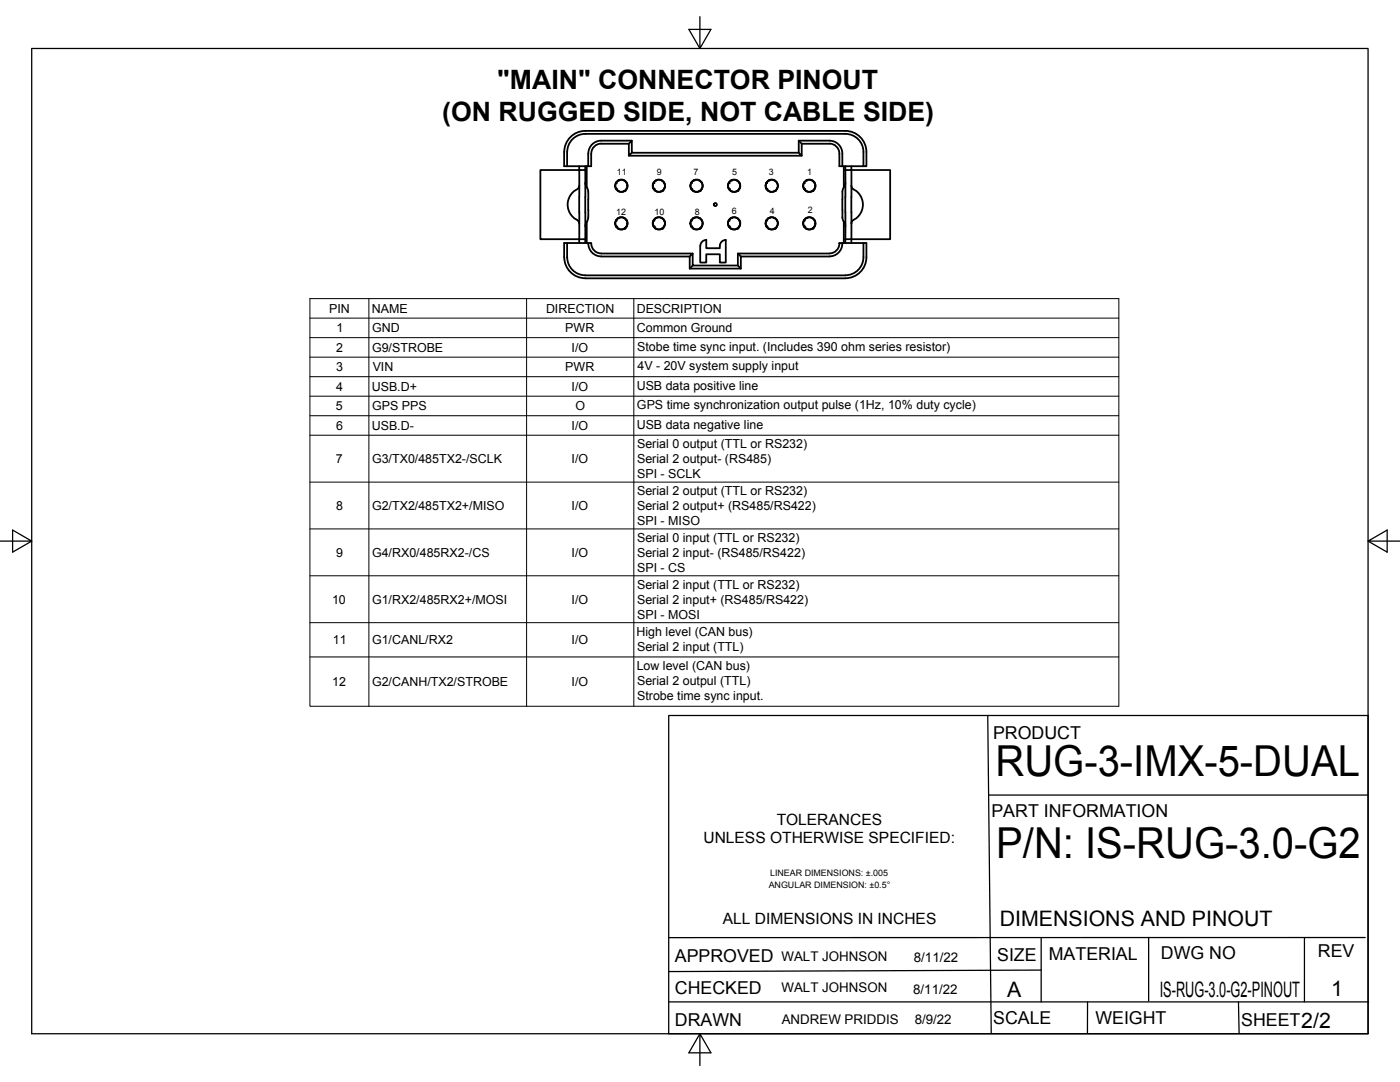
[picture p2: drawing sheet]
<svg xmlns="http://www.w3.org/2000/svg" width="279mm" height="216mm" viewBox="0 0 279 216" stroke-linecap="round" stroke-linejoin="round" font-family="sans-serif">
<!-- layer: Visible -->
<g fill="none" stroke="#000" stroke-width=".36">
<path d="M113.2 30.3v2.9h4.2v-2.6a2.61 2.61 0 0 1 2.6-2.5h6.1v2.4h33.3v-2.4h6.1a2.57 2.57 0 0 1 2.6 2.5v2.6M113.2 33.2h-.6a7.7 7.7 0 0 1 .6-5 4.2 4.2 0 0 1 3.6-2.1h51.9a4.2 4.2 0 0 1 4.2 4.2v2.9h-.6M113.2 30.3a3.6 3.6 0 0 1 3.6-3.6h51.9a3.6 3.6 0 0 1 3.6 3.6v2.9h-4.2M115.6 33.9h-7.8v13.8h7.8M115.6 37l-.2 .5-.8 .6-.7 .8-.4 .8-.2 .9 .1 1 .3 .9 .9 1 .7 .5 .3 .6M115.6 33.9h1.2M115.6 33.2v.7M115.6 33.9v13.8M116.8 36.5l.3 .9M116.8 33.2v.7M116.8 33.9v13.8M117.1 33.2v4.2"/>
<path d="M117.1 37.4l.3 .9v3.6M120 28.7a1.98 1.98 0 0 0-2 1.9v2.6h-.6M122.9 36.6h.1M122.9 37.5h.1M122.9 37.6l.1 .2M123 36.4l-.1 .1M123.3 38.1h.1M123.4 36l-.1 .1M123.5 38.2h.1M123.5 35.9v.1M124.4 38.2h.1M124.5 35.9l-.1 .1"/>
<path d="M124.5 36l.2 .1M124.7 38.1h-.2M125 36.4l.1 .1M125.1 37.6l-.1 .2M125.1 37.5h.1M125.1 36.6h.1M125.5 28.7v2.4l.6-.6M126.1 28.1l-.6 .6h-5.5M130.4 36.6h.1M130.4 37.5h.1M130.4 37.6l.1 .2M130.5 36.4l-.1 .1"/>
<path d="M130.8 38.1h.2M131 36l-.2 .1M131 38.2h.1M131 35.9l.1 .1M131.9 38.2h.1M132 35.9l-.1 .1M132 36l.2 .1M132.2 38.1h-.2M132.5 36.4l.1 .1M132.6 37.6l-.1 .2M132.6 37.5h.1M132.6 36.6h.1"/>
<path d="M137.9 36.6h.1M137.9 37.5h.1M137.9 37.6l.1 .2M138 36.4l-.1 .1M138.3 38.1h.2M138.5 36l-.2 .1M138.5 38.2h.1M138.5 35.9l.1 .1M139.4 38.2h.1M139.5 35.9l-.1 .1M139.6 36l.1 .1M139.7 38.1h-.1"/>
<path d="M140 36.4l.1 .1M140.1 37.6l-.1 .2M140.1 36.6h.1M140.1 37.5h.1M145.4 37.5h.1M145.4 36.6h.1M145.4 37.6l.1 .2M145.5 36.4l-.1 .1M145.8 38.1h.1M145.9 36l-.1 .1M146 38.2h.1M146 35.9l.1 .1"/>
<path d="M146.9 38.2h.1M147 35.9l-.1 .1M147 36l.2 .1M147.2 38.1h-.2M147.5 36.4l.1 .1M147.6 37.6l-.1 .2M147.6 37.5h.1M147.6 36.6h.1M152.9 36.6h.1M152.9 37.5h.1M152.9 37.6l.1 .2M153 36.4l-.1 .1"/>
<path d="M153.3 38.1h.2M153.5 36l-.2 .1M153.5 38.2h.1M153.5 35.9l.1 .1M154.4 38.2h.1M154.5 35.9l-.1 .1M154.5 36l.2 .1M154.7 38.1h-.2M155 36.4l.1 .1M155.1 37.6l-.1 .2M155.1 37.5h.1M155.1 36.6h.1"/>
<path d="M159.4 30.5l.6 .6h-34.5M159.4 28.1l.6 .6v2.4M160 28.7h5.5M160.4 36.6h.1M160.4 37.5h.1M160.4 37.6l.1 .2M160.5 36.4l-.1 .1M160.8 38.1h.2M161 36l-.2 .1M161 35.9l.1 .1M161 38.2h.1M161.9 38.2h.1"/>
<path d="M162 35.9l-.1 .1M162.1 36l.1 .1M162.2 38.1h-.1M162.5 36.4l.1 .1M162.6 37.6l-.1 .2M162.6 37.5h.1M162.6 36.6h.1M165.5 28.7a1.98 1.98 0 0 1 2 1.9v2.6h.6M168.1 39.8v2.1M168.4 33.2v4.2M168.7 33.9h9v13.8h-9M168.7 39.3v3"/>
<path d="M168.7 33.2v.7M168.7 33.9v5.4M168.7 36.5v.3a3.8 3.8 0 0 0-.6 3M169.9 37l.3 .7 .7 .4 .7 .8 .4 .8 .2 .9-.1 1-.3 .9-.9 1-.8 .6-.2 .5M169.9 39.3v3M169.9 33.2v6.1M113.2 48.5h-.6a7.7 7.7 0 0 0 .6 4.9 4.3 4.3 0 0 0 3.6 2.1h51.9a4.2 4.2 0 0 0 4.2-4.2v-2.8h-.6M115.6 47.7h1.2M115.6 47.7v.8M116.8 47.7v.8M117.1 44.3v4.2M117.4 48.5h-4.2v2.8"/>
<path d="M117.4 48.5a2.61 2.61 0 0 0 2.6 2.7M117.4 48.5h.6a2.03 2.03 0 0 0 2 2.1h18.2l-.6 .6M117.4 41.9a4.4 4.4 0 0 1-.6 3v.3M120 51.2h17.6v2.4h10.2v-2.4h17.7M122.9 44.1v.1M122.9 45v.1M122.9 45.1l.1 .2M123 43.9l-.1 .1M123.3 45.6l.1 .1M123.4 43.5l-.1 .1M123.5 43.5h.1M123.5 45.7h.1"/>
<path d="M124.4 45.7h.1M124.4 43.5h.1M124.5 43.5l.2 .1M124.7 45.6l-.2 .1M125 43.9l.1 .1M125.1 45.1l-.1 .2M125.1 45v.1M125.1 44.1v.1M130.4 44.1v.1M130.4 45v.1M130.4 45.1l.1 .2M130.5 43.9l-.1 .1"/>
<path d="M130.8 45.6l.2 .1M131 43.5l-.2 .1M131 43.5h.1M131.1 45.7h-.1M131.9 43.5h.1M131.9 45.7h.1M132 43.5l.2 .1M132.2 45.6l-.2 .1M132.5 43.9l.1 .1M132.6 45.1l-.1 .2M132.6 45v.1M132.6 44.1v.1"/>
<path d="M137.9 44.1v.1M137.9 45v.1M137.9 45.1l.1 .2M138 43.9l-.1 .1M138.2 50.6v2.4h9.1M138.2 53l-.6 .6M138.3 45.6l.2 .1M138.5 43.5l-.2 .1M138.5 43.5h.1M138.6 45.7h-.1M139.4 43.5h.1M139.4 45.7h.1"/>
<path d="M139.6 43.5l.1 .1M139.7 45.6l-.1 .1M140 43.9l.1 .1M140.1 45.1l-.1 .2M140.1 44.1v.1M140.1 45v.1M140.3 48.1l.6-.2v1.6h2.8a1.3 1.3 0 0 1 1.2-1.6l-.1 4.5h-1.1v-1.7h-2.8v1.7h-1.2l.1-3.3v-.4zM145.4 45v.1M145.4 44.1v.1M145.4 45.1l.1 .2M145.5 43.9l-.1 .1M145.8 45.6l.1 .1"/>
<path d="M145.9 43.5l-.1 .1M146 43.5h.1M146.1 45.7h-.1M146.9 43.5h.1M146.9 45.7h.1M147 43.5l.2 .1M147.2 45.6l-.2 .1M147.3 50.6v2.4l.5 .6M147.5 43.9l.1 .1M147.6 45.1l-.1 .2M147.6 45v.1M147.6 44.1v.1"/>
<path d="M152.9 44.1v.1M152.9 45v.1M152.9 45.1l.1 .2M153 43.9l-.1 .1M153.3 45.6l.2 .1M153.5 43.5l-.2 .1M153.5 43.5h.1M153.6 45.7h-.1M154.4 43.5h.1M154.4 45.7h.1M154.5 43.5l.2 .1M154.7 45.6l-.2 .1"/>
<path d="M155 43.9l.1 .1M155.1 45.1l-.1 .2M155.1 45v.1M155.1 44.1v.1M160.4 44.1v.1M160.4 45v.1M160.4 45.1l.1 .2M160.5 43.9l-.1 .1M160.8 45.6l.2 .1M161 43.5l-.2 .1M161 43.5h.1M161.1 45.7h-.1"/>
<path d="M161.9 43.5h.1M161.9 45.7h.1M162.1 43.5l.1 .1M162.2 45.6l-.1 .1M162.5 43.9l.1 .1M162.6 45.1l-.1 .2M162.6 45v.1M162.6 44.1v.1M165.5 51.2a2.57 2.57 0 0 0 2.6-2.7h4.2v2.8a3.6 3.6 0 0 1-3.6 3.6h-51.9a3.6 3.6 0 0 1-3.6-3.6M168.1 48.5h-.6a1.98 1.98 0 0 1-2 2.1h-18.2l.5 .6M168.1 41.9a4.3 4.3 0 0 0 .6 3v.3M168.4 44.3v4.2"/>
<path d="M168.7 47.7v.8M168.7 42.3v5.4M169.9 42.3v6.2"/>
<circle cx="124" cy="37.1" r="1.2"/>
<circle cx="124" cy="37.1" r="1.24"/>
<circle cx="131.5" cy="37.1" r="1.2"/>
<circle cx="131.5" cy="37.1" r="1.24"/>
<circle cx="139" cy="37.1" r="1.2"/>
<circle cx="139" cy="37.1" r="1.24"/>
<circle cx="146.5" cy="37.1" r="1.2"/>
<circle cx="146.5" cy="37.1" r="1.24"/>
<circle cx="154" cy="37.1" r="1.2"/>
<circle cx="154" cy="37.1" r="1.24"/>
<circle cx="161.5" cy="37.1" r="1.2"/>
<circle cx="161.5" cy="37.1" r="1.24"/>
<circle cx="124" cy="44.6" r="1.2"/>
<circle cx="124" cy="44.6" r="1.24"/>
<circle cx="131.5" cy="44.6" r="1.2"/>
<circle cx="131.5" cy="44.6" r="1.24"/>
<circle cx="139" cy="44.6" r="1.2"/>
<circle cx="139" cy="44.6" r="1.24"/>
<circle cx="142.8" cy="40.8" r=".31"/>
<circle cx="146.5" cy="44.6" r="1.2"/>
<circle cx="146.5" cy="44.6" r="1.24"/>
<circle cx="154" cy="44.6" r="1.2"/>
<circle cx="154" cy="44.6" r="1.24"/>
<circle cx="161.5" cy="44.6" r="1.2"/>
<circle cx="161.5" cy="44.6" r="1.24"/>
</g>
<g fill="#000">
<circle cx="122.9" cy="36.5" r=".18"/>
<circle cx="122.9" cy="37.6" r=".18"/>
<circle cx="123" cy="37.8" r=".18"/>
<circle cx="123.4" cy="36" r=".18"/>
<circle cx="124.5" cy="38.1" r=".18"/>
<circle cx="124.7" cy="38.1" r=".18"/>
<circle cx="130.4" cy="36.5" r=".18"/>
<circle cx="130.4" cy="37.6" r=".18"/>
<circle cx="130.5" cy="37.8" r=".18"/>
<circle cx="132" cy="38.1" r=".18"/>
<circle cx="132.2" cy="38.1" r=".18"/>
<circle cx="137.9" cy="37.6" r=".18"/>
<circle cx="137.9" cy="36.5" r=".18"/>
<circle cx="138" cy="37.8" r=".18"/>
<circle cx="138.5" cy="36" r=".18"/>
<circle cx="139.6" cy="38.1" r=".18"/>
<circle cx="139.7" cy="38.1" r=".18"/>
<circle cx="145.4" cy="37.6" r=".18"/>
<circle cx="145.4" cy="36.5" r=".18"/>
<circle cx="145.5" cy="37.8" r=".18"/>
<circle cx="145.9" cy="36" r=".18"/>
<circle cx="147" cy="38.1" r=".18"/>
<circle cx="147.2" cy="38.1" r=".18"/>
<circle cx="152.9" cy="37.6" r=".18"/>
<circle cx="152.9" cy="36.5" r=".18"/>
<circle cx="153" cy="37.8" r=".18"/>
<circle cx="153.5" cy="36" r=".18"/>
<circle cx="154.5" cy="38.1" r=".18"/>
<circle cx="154.7" cy="38.1" r=".18"/>
<circle cx="160.4" cy="37.6" r=".18"/>
<circle cx="160.4" cy="36.5" r=".18"/>
<circle cx="160.5" cy="37.8" r=".18"/>
<circle cx="161" cy="36" r=".18"/>
<circle cx="162.1" cy="38.1" r=".18"/>
<circle cx="162.2" cy="38.1" r=".18"/>
<circle cx="122.9" cy="45.1" r=".18"/>
<circle cx="122.9" cy="44" r=".18"/>
<circle cx="123" cy="45.3" r=".18"/>
<circle cx="123.4" cy="43.5" r=".18"/>
<circle cx="124.5" cy="45.7" r=".18"/>
<circle cx="124.7" cy="45.6" r=".18"/>
<circle cx="130.4" cy="45.1" r=".18"/>
<circle cx="130.4" cy="44" r=".18"/>
<circle cx="130.5" cy="45.3" r=".18"/>
<circle cx="132" cy="45.7" r=".18"/>
<circle cx="132.2" cy="45.6" r=".18"/>
<circle cx="137.9" cy="45.1" r=".18"/>
<circle cx="137.9" cy="44" r=".18"/>
<circle cx="138" cy="45.3" r=".18"/>
<circle cx="138.5" cy="43.5" r=".18"/>
<circle cx="139.6" cy="45.7" r=".18"/>
<circle cx="139.7" cy="45.6" r=".18"/>
<circle cx="145.4" cy="45.1" r=".18"/>
<circle cx="145.4" cy="44" r=".18"/>
<circle cx="145.5" cy="45.3" r=".18"/>
<circle cx="145.9" cy="43.5" r=".18"/>
<circle cx="147" cy="45.7" r=".18"/>
<circle cx="147.2" cy="45.6" r=".18"/>
<circle cx="152.9" cy="45.1" r=".18"/>
<circle cx="152.9" cy="44" r=".18"/>
<circle cx="153" cy="45.3" r=".18"/>
<circle cx="153.5" cy="43.5" r=".18"/>
<circle cx="154.5" cy="45.7" r=".18"/>
<circle cx="154.7" cy="45.6" r=".18"/>
<circle cx="160.4" cy="45.1" r=".18"/>
<circle cx="160.4" cy="44" r=".18"/>
<circle cx="160.5" cy="45.3" r=".18"/>
<circle cx="161" cy="43.5" r=".18"/>
<circle cx="162.1" cy="45.7" r=".18"/>
<circle cx="162.2" cy="45.6" r=".18"/>
</g>
<!-- layer: Border -->
<path d="M6.3 9.7h266.7v196.6h-266.7zM139.7 3.3v6.4l2.2-3.8h-4.4l2.2 3.8M0 108h6.3l-3.8-2.2v4.4l3.8-2.2M273 108l3.8 2.2v-4.4l-3.8 2.2h6.4M139.7 206.3l-2.2 3.8h4.4l-2.2-3.8v6.3" fill="none" stroke="#000" stroke-width=".25"/>
<!-- layer: BOM -->
<g fill="none" stroke="#000" stroke-width=".2">
<path d="M61.8 59.6h161.5v81.3h-161.5zM73.6 59.6v81.3M105.1 59.6v81.3M126.5 59.6v81.3M61.8 63.5h161.5M61.8 67.4h161.5M61.8 71.3h161.5M61.8 75.2h161.5M61.8 79.1h161.5M61.8 83h161.5M61.8 86.8h161.5M61.8 96.2h161.5"/>
<path d="M61.8 105.5h161.5M61.8 114.9h161.5M61.8 124.2h161.5M61.8 131.1h161.5"/>
</g>
<!-- layer: Titleblock -->
<path d="M133.5 142.8h139.5v63.5h-139.5zM197.1 142.8l.7 63.4M197.3 158.6h75.7M133.6 199.9h139.5M207.8 193.6l-74.3 .3M207.8 187.2v12.7M217 199.9v6.3M229.2 187v12.7M247.2 199.9l.1 6.3M260.3 187.2v12.7M272.5 187.1h-139" fill="none" stroke="#000" stroke-width=".25"/>
<g font-size="8.5">
<text x="198.7" y="154.9">RUG-3-IMX-5-DUAL</text>
<text x="198.8" y="171.2">P/N: IS-RUG-3.0-G2</text>
</g>
<g font-size="5.3">
<text x="99.3" y="17.8">&quot;MAIN&quot; CONNECTOR PINOUT</text>
<text x="88.3" y="24.2">(ON RUGGED SIDE, NOT CABLE SIDE)</text>
</g>
<g font-size="4.3">
<text x="199.5" y="184.9">DIMENSIONS AND PINOUT</text>
<text x="201" y="199">A</text>
<text x="231.5" y="198.9">IS-RUG-3.0-G2-PINOUT</text>
<text x="265.6" y="198.6">1</text>
<text x="259.7" y="205">2/2</text>
</g>
<g font-size="3.5">
<text x="198.2" y="147.4">PRODUCT</text>
<text x="197.9" y="163">PART INFORMATION</text>
<text x="134.7" y="192">APPROVED</text>
<text x="199" y="191.7">SIZE</text>
<text x="209.3" y="191.5">MATERIAL</text>
<text x="231.7" y="191.3">DWG NO</text>
<text x="263" y="191">REV</text>
<text x="134.7" y="198.3">CHECKED</text>
<text x="134.7" y="204.7">DRAWN</text>
<text x="198.2" y="204.3">SCALE</text>
<text x="218.6" y="204.4">WEIGHT</text>
<text x="247.7" y="204.7">SHEET</text>
</g>
<g font-size="3.1">
<text x="155" y="164.5">TOLERANCES</text>
<text x="140.4" y="168.3">UNLESS OTHERWISE SPECIFIED:</text>
<text x="144.3" y="184.3">ALL DIMENSIONS IN INCHES</text>
</g>
<g font-size="2.7">
<text x="156" y="191.7">WALT JOHNSON</text>
<text x="182.4" y="191.9">8/11/22</text>
<text x="156" y="198">WALT JOHNSON</text>
<text x="182.2" y="198.4">8/11/22</text>
<text x="156" y="204.4">ANDREW PRIDDIS</text>
<text x="182.5" y="204.4">8/9/22</text>
</g>
<g font-size="2.5">
<text x="65.7" y="62.4">PIN</text>
<text x="74.2" y="62.4">NAME</text>
<text x="109" y="62.4">DIRECTION</text>
<text x="127.1" y="62.4">DESCRIPTION</text>
<text x="67.1" y="70.2">2</text>
<text x="67.1" y="66.3">1</text>
<text x="74.3" y="66.3">GND</text>
<text x="74.3" y="70.2">G9/STROBE</text>
<text x="112.8" y="66.3">PWR</text>
<text x="114.1" y="70.2">I/O</text>
<text x="127.1" y="66.3">Common Ground</text>
<text x="127.1" y="70">Stobe time sync input. (Includes 390 ohm series resistor)</text>
<text x="67.1" y="74.1">3</text>
<text x="67.1" y="78">4</text>
<text x="74.2" y="78">USB.D+</text>
<text x="74.4" y="74.1">VIN</text>
<text x="112.8" y="74.1">PWR</text>
<text x="114.1" y="78">I/O</text>
<text x="127.1" y="77.8">USB data positive line</text>
<text x="127.2" y="73.9">4V - 20V system supply input</text>
<text x="67" y="81.9">5</text>
<text x="74.3" y="81.9">GPS PPS</text>
<text x="114.8" y="81.9">O</text>
<text x="127.1" y="81.6">GPS time synchronization output pulse (1Hz, 10% duty cycle)</text>
<text x="67.1" y="85.8">6</text>
<text x="74.2" y="85.8">USB.D-</text>
<text x="114.1" y="85.8">I/O</text>
<text x="127.1" y="85.5">USB data negative line</text>
<text x="127.1" y="89.4">Serial 0 output (TTL or RS232)</text>
<text x="67" y="92.4">7</text>
<text x="74.3" y="92.4">G3/TX0/485TX2-/SCLK</text>
<text x="114.1" y="92.4">I/O</text>
<text x="127.1" y="92.4">Serial 2 output- (RS485)</text>
<text x="127.1" y="95.4">SPI - SCLK</text>
<text x="67.1" y="101.7">8</text>
<text x="74.3" y="101.7">G2/TX2/485TX2+/MISO</text>
<text x="114.1" y="101.7">I/O</text>
<text x="127.1" y="98.8">Serial 2 output (TTL or RS232)</text>
<text x="127.1" y="101.7">Serial 2 output+ (RS485/RS422)</text>
<text x="127.1" y="104.8">SPI - MISO</text>
<text x="67.1" y="111.1">9</text>
<text x="74.3" y="111.1">G4/RX0/485RX2-/CS</text>
<text x="114.1" y="111.1">I/O</text>
<text x="127.1" y="108.1">Serial 0 input (TTL or RS232)</text>
<text x="127.1" y="111.1">Serial 2 input- (RS485/RS422)</text>
<text x="127.1" y="114.1">SPI - CS</text>
<text x="127.1" y="117.5">Serial 2 input (TTL or RS232)</text>
<text x="66.3" y="120.4">10</text>
<text x="74.3" y="120.5">G1/RX2/485RX2+/MOSI</text>
<text x="114.1" y="120.5">I/O</text>
<text x="127.1" y="120.5">Serial 2 input+ (RS485/RS422)</text>
<text x="127.1" y="123.4">SPI - MOSI</text>
<text x="66.4" y="128.6">11</text>
<text x="74.3" y="128.5">G1/CANL/RX2</text>
<text x="114.1" y="128.5">I/O</text>
<text x="127" y="126.8">High level (CAN bus)</text>
<text x="127.1" y="129.8">Serial 2 input (TTL)</text>
<text x="66.3" y="136.9">12</text>
<text x="74.3" y="136.9">G2/CANH/TX2/STROBE</text>
<text x="114.1" y="136.9">I/O</text>
<text x="127.1" y="133.7">Low level (CAN bus)</text>
<text x="127.1" y="136.7">Serial 2 outpul (TTL)</text>
<text x="127.1" y="139.6">Strobe time sync input.</text>
</g>
<g font-size="1.8">
<text x="123.1" y="35">11</text>
<text x="131.1" y="34.9">9</text>
<text x="138.4" y="34.9">7</text>
<text x="146.1" y="35">5</text>
<text x="153.4" y="34.9">3</text>
<text x="161.1" y="34.9">1</text>
<text x="123" y="42.9">12</text>
<text x="130.6" y="42.8">10</text>
<text x="138.6" y="42.9">8</text>
<text x="146" y="42.7">6</text>
<text x="153.6" y="42.7">4</text>
<text x="161.2" y="42.6">2</text>
<text x="153.4" y="177.2">ANGULAR DIMENSION: ±0.5°</text>
<text x="153.7" y="174.8">LINEAR DIMENSIONS: ±.005</text>
</g>
</svg>
